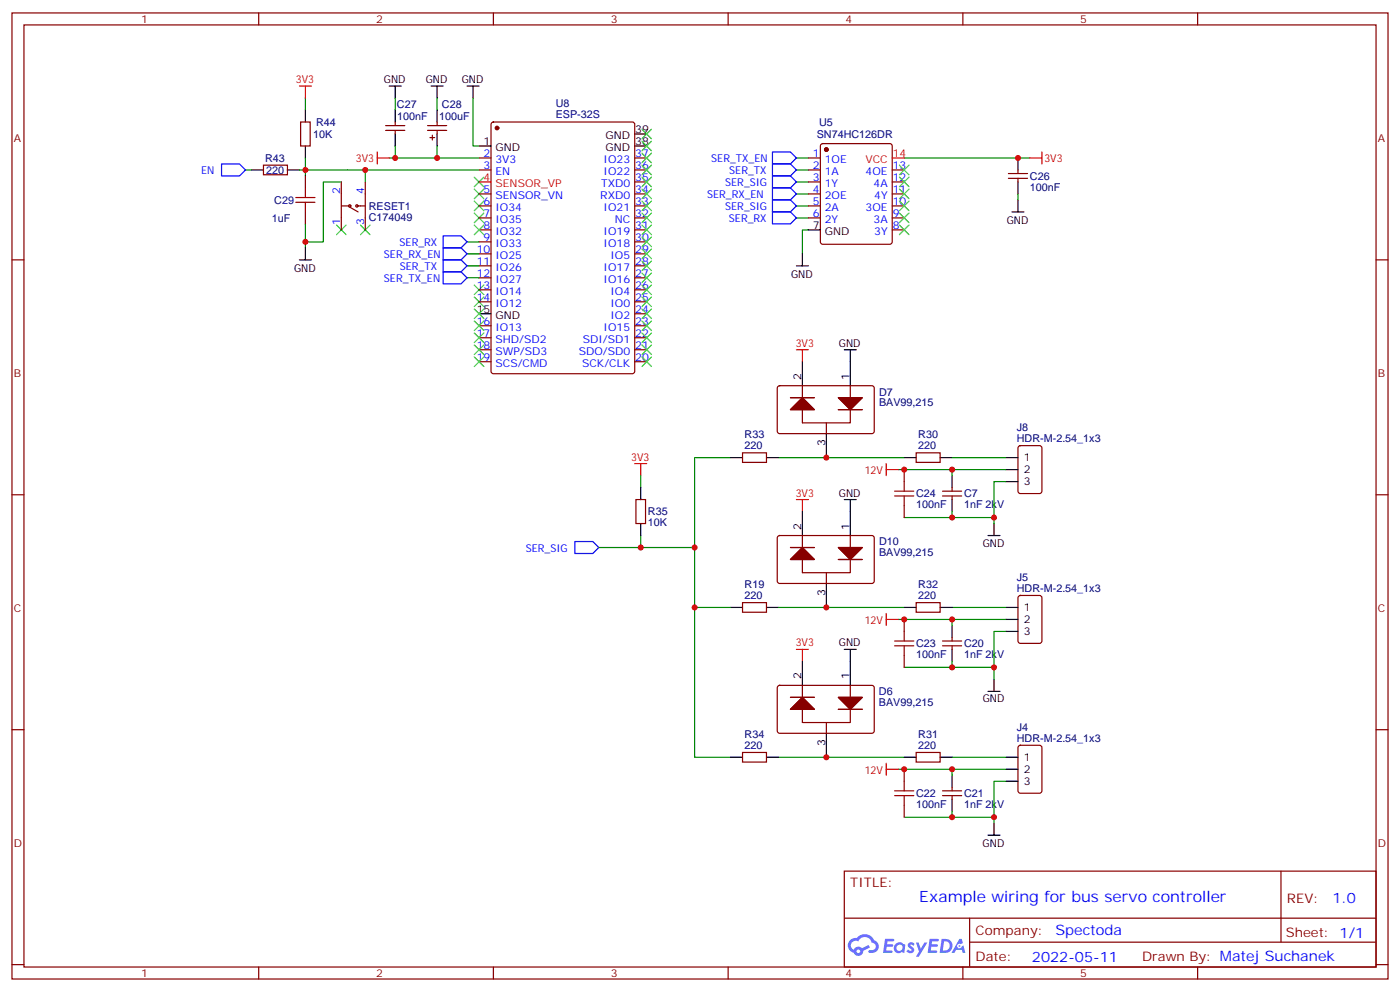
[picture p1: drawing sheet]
<svg xmlns="http://www.w3.org/2000/svg" width="412mm" height="292mm" viewBox="0 0 412 292" stroke-linecap="round" stroke-linejoin="round" font-family="sans-serif">
<g fill="none" stroke="#870000" stroke-width=".35">
<path d="M3.5 3.8h405.4v284.3h-405.4zM7.1 7.3h398.2v277.3h-398.2zM76.2 3.8v3.5M145.3 3.8v3.5M214.5 3.8v3.5M283.6 3.8v3.5M352.8 3.8v3.5M3.5 76.5h3.6M405.3 76.5h3.6M3.5 145.6h3.6M405.3 145.6h3.6M3.5 214.8h3.6"/>
<path d="M405.3 214.8h3.6M248.7 256.4h156.6v28.2h-156.6zM377.3 256.4v20.9M248.7 270.2h156.5M285.6 277.3h119.6M285.6 270.2v14.2M3.5 283.9h3.6M76.2 284.6v3.5M145.3 284.6v3.5M214.5 284.6v3.5M283.6 284.6v3.5M352.8 284.6v3.5"/>
<path d="M405.3 283.9h3.6"/>
</g>
<g fill="#5487ff">
<path d="M267.7 277.6a1.22 1.22 0 0 1 1.7 .2l-.4 .6a.47 .47 0 0 0-.3-.4 .47 .47 0 0 0-.5 .2l.1 .2a1.14 1.14 0 0 1 .8 1.8 1.14 1.14 0 0 1-1.9 0l-.2-.2 .5-.6 .7 .5a.29 .29 0 0 0 .3-.3 .29 .29 0 0 0-.2-.3 1.04 1.04 0 0 1-.6-1.7z"/>
<path d="M260.7 276.3h2.4l.3 .2-.2 .5-1.8 .1-.1 .8h1.5l.3 .4-.3 .4h-1.6l-.2 1.1h1.7l.2 .3-.2 .3-2.6 .1z"/>
<path d="M273.8 276.3h2.4l.3 .2-.1 .5-1.8 .1-.2 .8h1.6l.3 .4-.4 .4h-1.6l-.1 1.1h1.7l.2 .3-.2 .3-2.6 .1z"/>
<path d="M282.6 276.3h.7l.3 1.3-.6 .3a.69 .69 0 0 0-1 .3 .69 .69 0 0 0 .4 .9 .69 .69 0 0 0 .9-.6l.5-.2 .6 2.2h-.8l-.2-.9h-1.8l-.5 .9h-.8z"/>
<path d="M269.8 277.4h.8l.6 1.8 1.1-1.8h.9l-2.6 4.2h-.8l.9-1.5z"/>
<path d="M277.4 276.3l-.6 4.2h1.3a2.11 2.11 0 0 0 2.5-2.1 2.11 2.11 0 0 0-2.5-2.1zM278.1 277.1a1.39 1.39 0 0 1 1.7 1.4 1.39 1.39 0 0 1-1.8 1.3h-.3z"/>
<path d="M263.7 277.9a1.54 1.54 0 0 0-.1 2.2 1.54 1.54 0 0 0 2.2 .1l.6 .3 .3-2.3-.2-.3h-.4a1.49 1.49 0 0 0-2.4 0zM264 278.9a.94 .94 0 0 1 1.8 0 .94 .94 0 0 1-1.8 0z"/>
<path d="M250.4 276.7a2.18 2.18 0 0 0 1.1 3.7 1.44 1.44 0 0 0 1.6 .9 1.44 1.44 0 0 0 1.2-1.4l2-1.1-.5-.7-1.9 1a1.47 1.47 0 0 0-2.4 .4 1.39 1.39 0 0 1-.7-1.9 1.39 1.39 0 0 1 2-.5 2.12 2.12 0 0 1 2.2-1.3 2.12 2.12 0 0 1 1.9 1.7 1.14 1.14 0 0 1 1.1 1.4 1.14 1.14 0 0 1-1.7 .7 .43 .43 0 0 0-.5 .4 .43 .43 0 0 0 .4 .5 1.98 1.98 0 0 0 2.5-1.2 1.98 1.98 0 0 0-1.2-2.6 3.1 3.1 0 0 0-5.3-.6l-.9 .1zM252.3 280a.55 .55 0 0 1 1.1 0 .55 .55 0 0 1-1.1 0z"/>
<circle cx="282.6" cy="278.4" r=".26"/>
</g>
<g fill="none" stroke="#870000" stroke-width=".35">
<path d="M297 52.5h5.7M297 51.1h5.7M299.9 50v1.1M299.9 52.5v1.1M218.7 133.3h7.1v2.8h-7.1zM266.3 138.2v3.5M269.9 133.3h7v2.8h-7zM266.3 148.8v3.5M277.6 146h5.7M277.6 144.6h5.7M280.5 143.5v1.1M280.5 146v1"/>
<path d="M218.7 177.4h7.1v2.8h-7.1zM269.9 177.4h7v2.8h-7zM266.3 182.3v3.5M266.3 192.9v3.5M277.6 190.1h5.7M277.6 188.7h5.7M280.5 187.6v1.1M280.5 190.1v1M218.7 221.5h7.1v2.8h-7.1zM266.3 226.4v3.5M266.3 237v3.5M269.9 221.5h7v2.8h-7z"/>
<path d="M277.6 234.2h5.7M277.6 232.8h5.7M280.5 231.7v1.1M280.5 234.2v1"/>
</g>
<g fill="none" stroke="#000" stroke-width=".35">
<path d="M299.9 46.5v3.5M299.9 53.6v3.5M299.9 58.8v3.6M298.1 62.4h3.5M248.7 102.9h3.5M250.5 102.9v3.6M215.2 134.7h3.5M225.8 134.7h3.5M266.3 134.7h3.6M276.9 134.7h3.6M280.5 140v3.5M248.7 147h3.5"/>
<path d="M250.5 147v3.6M280.5 147v3.6M215.2 178.8h3.5M225.8 178.8h3.5M266.3 178.8h3.6M276.9 178.8h3.6M248.7 191.1h3.5M250.5 191.1v3.6M280.5 184.1v3.5M280.5 191.1v3.6M215.2 222.9h3.5M225.8 222.9h3.5"/>
<path d="M266.3 222.9h3.6M276.9 222.9h3.6M280.5 228.2v3.5M280.5 235.2v3.6"/>
</g>
<path d="M234.6 102.9h3.5M236.4 102.9v3.6M187 136.5h3.5M188.7 136.5v3.5M234.6 147h3.5M236.4 147v3.6M234.6 191.1h3.5M236.4 191.1v3.6" fill="none" stroke="#f00" stroke-width=".35"/>
<g fill="none" stroke="#008700" stroke-width=".35">
<path d="M234.6 57.1h3.5M299.9 57.1v1.7M234.6 64.1h3.5M234.6 60.6h3.5M215.2 134.7h-10.6v26.4h-15.9M229.3 134.7h37M280.5 138.2v1.8M266.3 152.3h14.2M204.6 178.8v44.1h10.6M204.6 161.1v17.7h10.6M229.3 178.8h37M280.5 178.8h15.8"/>
<path d="M266.3 196.4h14.2M280.5 182.3v1.8M229.3 222.9h37M280.5 226.4v1.8M280.5 222.9h15.8M266.3 240.5h14.2"/>
</g>
<path d="M227.5 55.3h5.3l1.8 1.8-1.8 1.7h-5.3zM227.5 58.8h5.3l1.8 1.8-1.8 1.8h-5.3zM227.5 62.4h5.3l1.8 1.7-1.8 1.8h-5.3z" fill="none" stroke="#00f" stroke-width=".35"/>
<path d="M263.5 146h5.7M263.5 144.6h5.7M266.3 141.7v2.9M266.3 146v2.8M263.5 190.1h5.7M263.5 188.7h5.7M266.3 185.8v2.9M266.3 190.1v2.8M263.5 234.2h5.7M263.5 232.8h5.7M266.3 229.9v2.9M266.3 234.2v2.8" fill="none" stroke="#a10000" stroke-width=".35"/>
<path d="M229.2 201.9l.5-.2 27.4 .1 .4 .6v13l-.7 .4h-27.4l-.4-.7v-12.7z" fill="#fff" stroke="#870000" stroke-width=".35"/>
<path d="M236.4 194.7v7M250.5 194.7v7M243.4 215.8v7.1" fill="none" stroke="#000" stroke-width=".35"/>
<path d="M232.8 208.8l3.6-3.6 3.5 3.6z" fill="#f0f0f0" stroke="#870000" stroke-width=".35"/>
<path d="M232.8 205.2h7.1" fill="none" stroke="#870000" stroke-width=".35"/>
<path d="M246.9 205.2h7.1l-3.5 3.6z" fill="#f0f0f0" stroke="#870000" stroke-width=".35"/>
<path d="M232.8 205.2h7.1M236.4 201.7v11h14.1v-11M243.4 212.7v3.1M246.9 208.8h7.1" fill="none" stroke="#870000" stroke-width=".35"/>
<g fill="#870000" stroke="#870000" stroke-width=".35">
<path d="M246.9 205.2h7.1l-3.5 3.6z"/>
<path d="M232.8 208.8l3.6-3.6 3.5 3.6z"/>
</g>
<path d="M229.2 113.7l.5-.2 27.4 .1 .4 .6v13l-.7 .4h-27.4l-.4-.7v-12.7z" fill="#fff" stroke="#870000" stroke-width=".35"/>
<path d="M236.4 106.5v7M250.5 106.5v7M243.4 127.6v7.1" fill="none" stroke="#000" stroke-width=".35"/>
<path d="M232.8 120.6l3.6-3.5 3.5 3.5z" fill="#f0f0f0" stroke="#870000" stroke-width=".35"/>
<path d="M232.8 117.1h7.1" fill="none" stroke="#870000" stroke-width=".35"/>
<path d="M246.9 117.1h7.1l-3.5 3.5z" fill="#f0f0f0" stroke="#870000" stroke-width=".35"/>
<path d="M232.8 117.1h7.1M236.4 113.5v11h14.1v-11M243.4 124.5v3.1M246.9 120.6h7.1" fill="none" stroke="#870000" stroke-width=".35"/>
<g fill="#870000" stroke="#870000" stroke-width=".35">
<path d="M246.9 117.1h7.1l-3.5 3.5z"/>
<path d="M232.8 120.6l3.6-3.5 3.5 3.5z"/>
</g>
<path d="M280.5 194.7v1.7h12.3M280.5 238.8v1.7h12.3" fill="none" stroke="#008700" stroke-width=".35"/>
<path d="M229.2 157.8l.5-.2 27.4 .1 .4 .6v13l-.7 .4h-27.4l-.4-.7v-12.7z" fill="#fff" stroke="#870000" stroke-width=".35"/>
<path d="M236.4 150.6v7M250.5 150.6v7M243.4 171.7v7.1" fill="none" stroke="#000" stroke-width=".35"/>
<path d="M232.8 164.7l3.6-3.6 3.5 3.6z" fill="#f0f0f0" stroke="#870000" stroke-width=".35"/>
<path d="M232.8 161.1h7.1" fill="none" stroke="#870000" stroke-width=".35"/>
<path d="M246.9 161.1h7.1l-3.5 3.6z" fill="#f0f0f0" stroke="#870000" stroke-width=".35"/>
<g fill="none" stroke="#870000" stroke-width=".35">
<path d="M88.5 35.9h2.9v7.1h-2.9zM113.6 38.4h5.6M113.6 37h5.6M116.4 35.9v1.1M116.4 38.4v1M125.9 38.4h5.7M125.9 37h5.7M127.4 39.8v1.4M128.8 35.9v1.1M128.8 38.4v1M144.9 36.1l.4-.2h41l.6 .4 .1 73-.5 .6-41.2 .1-.6-.5-.1-72.9zM77.6 48.6h7.1v2.8h-7.1z"/>
<path d="M90 51.8v3.5M100.5 53.6v14.1M107.6 53.6v14.1M126.6 40.5h1.5M141.1 46.5h3.5M141.1 50h3.5M141.1 57.1h3.5M187 46.5h3.5M187 50h3.5M187 53.6h3.5M187 57.1h3.5M238.1 46.5h3.6"/>
<path d="M238.1 50h3.6M238.1 53.6h3.6M238.1 57.1h3.6M241.9 42.5l.5-.2h19.7l.5 .2 .2 .5v28.2l-.2 .5-.5 .2h-19.7l-.5-.2-.2-.5v-28.2zM262.8 50h3.5M262.8 53.6h3.5M262.8 57.1h3.5M90 62.4v3.5M100.5 60.6h2.5M103 61l2.5 1.4M105.1 60.6h2.5M141.1 60.6h3.5"/>
<path d="M141.1 64.1h3.5M141.1 67.7h3.5M141.1 71.2h3.5M141.1 74.7h3.5M141.1 78.2h3.5M187 60.6h3.5M187 64.1h3.5M187 67.7h3.5M187 71.2h3.5M187 74.7h3.5M187 78.2h3.5M238.1 60.6h3.6"/>
<path d="M238.1 64.1h3.6M262.8 60.6h3.5M262.8 64.1h3.5M262.8 67.7h3.5M141.1 81.8h3.5M141.1 85.3h3.5M141.1 88.8h3.5M141.1 95.9h3.5M141.1 99.4h3.5M187 81.8h3.5M187 85.3h3.5M187 88.8h3.5"/>
<path d="M187 95.9h3.5M187 99.4h3.5M187 92.4h3.5M141.1 102.9h3.5M141.1 106.5h3.5M187 102.9h3.5M187 106.5h3.5M300.1 131.4l.5-.2h5.6l.7 .4v13l-.4 .6-5.9 .1-.7-.5v-12.9zM187.3 147h2.8v7.1h-2.8zM236.4 157.6v11h14.1v-11M232.8 161.1h7.1M243.4 168.6v3.1"/>
<path d="M246.9 164.7h7.1M300.1 175.5l.5-.2h5.6l.7 .4v13l-.4 .6-5.9 .1-.7-.5v-12.9zM300.1 219.6l.5-.2h5.6l.7 .4v13l-.4 .6-5.9 .1-.7-.5v-12.9z"/>
<circle cx="103" cy="60.6" r=".35"/>
<circle cx="105.1" cy="60.6" r=".35"/>
</g>
<g fill="#870000" stroke="#870000" stroke-width=".35">
<path d="M246.9 161.1h7.1l-3.5 3.6z"/>
<path d="M232.8 164.7l3.6-3.6 3.5 3.6z"/>
<circle cx="243.4" cy="44" r=".53"/>
<circle cx="146.4" cy="37.7" r=".53"/>
</g>
<g fill="none" stroke="#008700" stroke-width=".35">
<path d="M90 28.9v3.5M116.4 28.9v3.5M128.8 28.9v3.5M139.3 28.9v14.1h1.8M72.3 50h1.8M88.2 50h52.9M90 46.5v5.3M100.5 53.6h-5.3v17.6h-5.2M107.6 50v3.6M114.7 46.5h26.4M116.4 43v3.5M128.8 43v3.5"/>
<path d="M234.6 53.6h3.5M234.6 50h3.5M234.6 46.5h3.5M266.3 46.5h37.1M90 65.9v7.1M137.6 71.2h3.5M137.6 78.2h3.5M137.6 74.7h3.5M238.1 67.7h-1.7v7M137.6 81.8h3.5M188.7 140v3.5M264.6 138.2h31.7"/>
<path d="M280.5 134.7h15.8M188.7 157.6v3.5h-12.3M280.5 150.6v1.7h12.3M296.3 141.7h-3.5v12.4M264.6 182.3h31.7M296.3 185.8h-3.5v14.2M264.6 226.4h31.7M296.3 229.9h-3.5v12.4"/>
</g>
<g fill="none" stroke="#000" stroke-width=".35">
<path d="M90 32.4v3.5M114.7 25.3h3.5M116.4 25.3v3.6M116.4 32.4v3.5M116.4 39.4v3.6M127 25.3h3.5M128.8 25.3v3.6M128.8 32.4v3.5M128.8 39.4v3.6M137.6 25.3h3.5M139.3 25.3v3.6M187 39.4h3.5"/>
<path d="M74.1 50h3.5M84.7 50h3.5M90 43v3.5M141.1 43h3.5M187 43h3.5M88.2 76.5h3.5M90 73v3.5M234.6 78.2h3.5M236.4 74.7v3.5M238.1 67.7h3.6M141.1 92.4h3.5M296.3 134.7h3.6"/>
<path d="M296.3 138.2h3.6M188.7 143.5v3.5M188.7 154.1v3.5M291 157.6h3.6M292.8 154.1v3.5M296.3 141.7h3.6M296.3 178.8h3.6M292.8 200v3.5M296.3 185.8h3.6M296.3 182.3h3.6M291 203.5h3.6M296.3 229.9h3.6"/>
<path d="M296.3 222.9h3.6M296.3 226.4h3.6M291 245.8h3.6M292.8 242.3v3.5"/>
</g>
<path d="M65.3 48.3h5.3l1.7 1.7-1.7 1.8h-5.3zM227.5 51.8h5.3l1.8 1.8-1.8 1.7h-5.3zM227.5 44.7h5.3l1.8 1.8-1.8 1.8h-5.3zM227.5 48.3h5.3l1.8 1.7-1.8 1.8h-5.3zM130.5 69.4h5.3l1.8 1.8-1.8 1.8h-5.3zM130.5 76.5h5.3l1.8 1.7-1.8 1.8h-5.3zM130.5 73h5.3l1.8 1.7-1.8 1.8h-5.3zM130.5 80h5.3l1.8 1.8-1.8 1.7h-5.3zM169.3 159.4h5.3l1.8 1.7-1.8 1.8h-5.3z" fill="none" stroke="#00f" stroke-width=".35"/>
<g fill="none" stroke="#f00" stroke-width=".35">
<path d="M88.2 25.3h3.5M90 25.3v3.6M111.1 46.5h3.6M111.1 44.7v3.6M141.1 53.6h3.5M262.8 46.5h3.5M303.4 46.5h3.5M306.9 44.7v3.6M261.1 136.5v3.5M261.1 138.2h3.5M261.1 180.6v3.5M261.1 182.3h3.5"/>
<path d="M261.1 226.4h3.5M261.1 224.6v3.6"/>
</g>
<g fill="none" stroke="#3c3" stroke-width=".35">
<path d="M189.1 38l2.8 2.9M191.9 38l-2.8 2.9M139.7 55.7l2.8 2.8M139.7 52.1l2.8 2.9M139.7 59.2l2.8 2.8M142.5 55.7l-2.8 2.8M142.5 52.1l-2.8 2.9M142.5 59.2l-2.8 2.8M189.1 41.6l2.8 2.8M189.1 45.1l2.8 2.8M189.1 48.6l2.8 2.8M189.1 52.1l2.8 2.9"/>
<path d="M189.1 55.7l2.8 2.8M189.1 59.2l2.8 2.8M191.9 41.6l-2.8 2.8M191.9 45.1l-2.8 2.8M191.9 48.6l-2.8 2.8M191.9 52.1l-2.8 2.9M191.9 55.7l-2.8 2.8M191.9 59.2l-2.8 2.8M264.9 59.2l2.9 2.8M264.9 55.7l2.9 2.8M264.9 52.1l2.9 2.9M264.9 48.6l2.9 2.8"/>
<path d="M267.8 59.2l-2.9 2.8M267.8 55.7l-2.9 2.8M267.8 52.1l-2.9 2.9M267.8 48.6l-2.9 2.8M99.1 66.3l2.9 2.8M102 66.3l-2.9 2.8M106.2 66.3l2.8 2.8M109 66.3l-2.8 2.8M139.7 62.7l2.8 2.8M139.7 66.3l2.8 2.8M142.5 62.7l-2.8 2.8M142.5 66.3l-2.8 2.8"/>
<path d="M189.1 62.7l2.8 2.8M189.1 66.3l2.8 2.8M189.1 69.8l2.8 2.8M189.1 73.3l2.8 2.8M189.1 76.8l2.8 2.9M191.9 62.7l-2.8 2.8M191.9 66.3l-2.8 2.8M191.9 69.8l-2.8 2.8M191.9 73.3l-2.8 2.8M191.9 76.8l-2.8 2.9M264.9 66.3l2.9 2.8M264.9 62.7l2.9 2.8"/>
<path d="M267.8 66.3l-2.9 2.8M267.8 62.7l-2.9 2.8M139.7 87.4l2.8 2.8M139.7 83.9l2.8 2.8M139.7 98l2.8 2.8M139.7 94.5l2.8 2.8M139.7 90.9l2.8 2.9M142.5 87.4l-2.8 2.8M142.5 83.9l-2.8 2.8M142.5 90.9l-2.8 2.9M142.5 94.5l-2.8 2.8M142.5 98l-2.8 2.8"/>
<path d="M189.1 80.4l2.8 2.8M189.1 83.9l2.8 2.8M189.1 87.4l2.8 2.8M189.1 90.9l2.8 2.9M189.1 94.5l2.8 2.8M189.1 98l2.8 2.8M191.9 80.4l-2.8 2.8M191.9 83.9l-2.8 2.8M191.9 87.4l-2.8 2.8M191.9 90.9l-2.8 2.9M191.9 94.5l-2.8 2.8M191.9 98l-2.8 2.8"/>
<path d="M139.7 105.1l2.8 2.8M139.7 101.5l2.8 2.9M142.5 105.1l-2.8 2.8M142.5 101.5l-2.8 2.9M189.1 101.5l2.8 2.9M189.1 105.1l2.8 2.8M191.9 101.5l-2.8 2.9M191.9 105.1l-2.8 2.8"/>
</g>
<path d="M87.1 59.5h5.7M87.1 58.1h5.7M90 55.3v2.8M90 59.5v2.9" fill="none" stroke="#a10000" stroke-width=".35"/>
<g fill="#c00">
<circle cx="299.9" cy="46.5" r=".88"/>
<circle cx="280.5" cy="182.3" r=".88"/>
<circle cx="280.5" cy="240.5" r=".88"/>
<circle cx="280.5" cy="226.4" r=".88"/>
<circle cx="280.5" cy="196.4" r=".88"/>
<circle cx="266.3" cy="226.4" r=".88"/>
<circle cx="266.3" cy="182.3" r=".88"/>
<circle cx="280.5" cy="138.2" r=".88"/>
<circle cx="280.5" cy="152.3" r=".88"/>
<circle cx="292.8" cy="152.3" r=".88"/>
<circle cx="266.3" cy="138.2" r=".88"/>
<circle cx="292.8" cy="196.4" r=".88"/>
<circle cx="292.8" cy="240.5" r=".88"/>
<circle cx="243.4" cy="134.7" r=".88"/>
<circle cx="243.4" cy="222.9" r=".88"/>
<circle cx="243.4" cy="178.8" r=".88"/>
<circle cx="188.7" cy="161.1" r=".88"/>
<circle cx="204.6" cy="178.8" r=".88"/>
<circle cx="204.6" cy="161.1" r=".88"/>
<circle cx="107.6" cy="50" r=".88"/>
<circle cx="90" cy="71.2" r=".88"/>
<circle cx="90" cy="50" r=".88"/>
<circle cx="116.4" cy="46.5" r=".88"/>
<circle cx="128.8" cy="46.5" r=".88"/>
</g>
<text font-size="4.6" fill="#00f" x="270.8" y="265.4">Example wiring for bus servo controller</text>
<g font-size="4.2" fill="#00f">
<text x="392.5" y="265.7">1.0</text>
<text x="310.9" y="275.2">Spectoda</text>
<text x="304" y="283">2022-05-11</text>
</g>
<g font-size="3.9" fill="#800">
<text x="250.5" y="261">TITLE:</text>
<text x="379.1" y="265.7">REV:</text>
<text x="287.4" y="275.2">Company:</text>
<text x="378.7" y="275.8">Sheet: 1/1</text>
<text x="287.4" y="282.9">Date:</text>
<text x="336.4" y="282.9">Drawn By: Matej Suchanek</text>
</g>
<g font-size="3.2" fill="#800">
<text x="41.6" y="6.8">1</text>
<text x="110.8" y="6.8">2</text>
<text x="179.9" y="6.8">3</text>
<text x="249.1" y="6.8">4</text>
<text x="318.2" y="6.8">5</text>
<text x="4.1" y="41.9">A</text>
<text x="405.9" y="41.9">A</text>
<text x="4.1" y="111.1">B</text>
<text x="405.9" y="111.1">B</text>
<text x="4.1" y="180.2">C</text>
<text x="405.9" y="180.2">C</text>
<text x="4.1" y="249.3">D</text>
<text x="405.9" y="249.3">D</text>
<text x="41.6" y="287.6">1</text>
<text x="110.8" y="287.6">2</text>
<text x="179.9" y="287.6">3</text>
<text x="249.1" y="287.6">4</text>
<text x="318.2" y="287.6">5</text>
</g>
<g font-size="3.2" fill="#f00">
<text x="87.2" y="24.5">3V3</text>
<text x="104.8" y="47.8">3V3</text>
<text x="254.9" y="47.9">VCC</text>
<text x="263" y="46.1">14</text>
<text x="307.7" y="47.8">3V3</text>
<text x="142.4" y="53.2">4</text>
<text x="145.9" y="55">SENSOR_VP</text>
<text x="234.4" y="102.1">3V3</text>
<text x="186" y="135.6">3V3</text>
<text x="254.7" y="139.5">12V</text>
<text x="234.4" y="146.2">3V3</text>
<text x="254.7" y="183.6">12V</text>
<text x="234.4" y="190.3">3V3</text>
<text x="254.7" y="227.7">12V</text>
</g>
<g font-size="3.2">
<text x="113.1" y="24.4">GND</text>
<text x="125.4" y="24.4">GND</text>
<text x="136" y="24.4">GND</text>
<text x="178.4" y="40.9">GND</text>
<text x="187.1" y="39.1">39</text>
<text x="142.4" y="42.6">1</text>
<text x="145.9" y="44.4">GND</text>
<text x="178.4" y="44.4">GND</text>
<text x="187.1" y="42.6">38</text>
<text x="296.5" y="65.8">GND</text>
<text x="239.5" y="67.3">7</text>
<text x="243" y="69.1">GND</text>
<text x="86.6" y="79.9">GND</text>
<text x="233" y="81.7">GND</text>
<text x="140.4" y="92">15</text>
<text x="145.9" y="93.8">GND</text>
<text x="247.1" y="102.1">GND</text>
<text x="236" y="111.8" transform="rotate(-90 236 111.8)">2</text>
<text x="250.1" y="111.8" transform="rotate(-90 250.1 111.8)">1</text>
<text x="243.1" y="131.4" transform="rotate(-90 243.1 131.4)">3</text>
<text x="301.6" y="135.7">1</text>
<text x="301.6" y="142.8">3</text>
<text x="301.6" y="139.3">2</text>
<text x="247.1" y="146.2">GND</text>
<text x="236" y="155.9" transform="rotate(-90 236 155.9)">2</text>
<text x="250.1" y="155.9" transform="rotate(-90 250.1 155.9)">1</text>
<text x="289.5" y="161.1">GND</text>
<text x="243.1" y="175.5" transform="rotate(-90 243.1 175.5)">3</text>
<text x="301.6" y="179.8">1</text>
<text x="301.6" y="183.4">2</text>
<text x="247.1" y="190.3">GND</text>
<text x="301.6" y="186.9">3</text>
<text x="236" y="200" transform="rotate(-90 236 200)">2</text>
<text x="250.1" y="200" transform="rotate(-90 250.1 200)">1</text>
<text x="289.5" y="206.5">GND</text>
<text x="243.1" y="219.6" transform="rotate(-90 243.1 219.6)">3</text>
<text x="301.6" y="223.9">1</text>
<text x="301.6" y="227.5">2</text>
<text x="301.6" y="231">3</text>
<text x="289.5" y="249.3">GND</text>
</g>
<g font-size="3.2" fill="#000080">
<text x="116.9" y="31.8">C27</text>
<text x="117" y="35.3">100nF</text>
<text x="129.4" y="35.3">100uF</text>
<text x="130.2" y="31.8">C28</text>
<text x="163.7" y="34.7">ESP-32S</text>
<text x="163.7" y="31.5">U8</text>
<text x="92.3" y="40.6">10K</text>
<text x="93.1" y="37.1">R44</text>
<text x="240.6" y="40.6">SN74HC126DR</text>
<text x="241.3" y="37">U5</text>
<text x="78.1" y="47.6">R43</text>
<text x="78.4" y="51.2">220</text>
<text x="303.4" y="52.9">C26</text>
<text x="80.8" y="60">C29</text>
<text x="303.4" y="56.1">100nF</text>
<text x="80.1" y="65.3">1uF</text>
<text x="108.7" y="64.9">C174049</text>
<text x="108.7" y="61.8">RESET1</text>
<text x="258.9" y="119.6">BAV99,215</text>
<text x="258.9" y="116.4">D7</text>
<text x="219.4" y="129">R33</text>
<text x="270.5" y="129">R30</text>
<text x="299.5" y="130.1">HDR-M-2.54_1x3</text>
<text x="299.5" y="126.9">J8</text>
<text x="219.4" y="132.2">220</text>
<text x="270.5" y="132.2">220</text>
<text x="269.9" y="149.6">100nF</text>
<text x="269.9" y="146.4">C24</text>
<text x="284" y="149.6">1nF 2kV</text>
<text x="284" y="146.4">C7</text>
<text x="190.9" y="154.9">10K</text>
<text x="190.9" y="151.7">R35</text>
<text x="258.9" y="160.5">D10</text>
<text x="258.9" y="163.7">BAV99,215</text>
<text x="219.4" y="173.1">R19</text>
<text x="270.5" y="173.1">R32</text>
<text x="299.5" y="171">J5</text>
<text x="219.4" y="176.3">220</text>
<text x="270.5" y="176.3">220</text>
<text x="299.5" y="174.2">HDR-M-2.54_1x3</text>
<text x="269.9" y="190.5">C23</text>
<text x="284" y="190.5">C20</text>
<text x="269.9" y="193.7">100nF</text>
<text x="284" y="193.7">1nF 2kV</text>
<text x="258.9" y="207.8">BAV99,215</text>
<text x="258.9" y="204.6">D6</text>
<text x="299.5" y="215.1">J4</text>
<text x="219.4" y="220.4">220</text>
<text x="219.4" y="217.2">R34</text>
<text x="270.5" y="220.4">220</text>
<text x="270.5" y="217.2">R31</text>
<text x="299.5" y="218.3">HDR-M-2.54_1x3</text>
<text x="269.9" y="237.8">100nF</text>
<text x="269.9" y="234.6">C22</text>
<text x="284" y="237.8">1nF 2kV</text>
<text x="284" y="234.6">C21</text>
</g>
<g font-size="3.2" fill="#00f">
<text x="142.4" y="46.1">2</text>
<text x="145.9" y="47.9">3V3</text>
<text x="177.8" y="47.9">IO23</text>
<text x="187.1" y="46.1">37</text>
<text x="209.5" y="47.8">SER_TX_EN</text>
<text x="239.5" y="46.1">1</text>
<text x="243" y="47.9">1OE</text>
<text x="59.3" y="51.3">EN</text>
<text x="142.4" y="49.7">3</text>
<text x="145.9" y="51.4">EN</text>
<text x="177.8" y="51.4">IO22</text>
<text x="187.1" y="53.2">35</text>
<text x="187.1" y="49.7">36</text>
<text x="214.8" y="51.3">SER_TX</text>
<text x="239.5" y="49.7">2</text>
<text x="239.5" y="53.2">3</text>
<text x="243" y="51.4">1A</text>
<text x="255" y="51.4">4OE</text>
<text x="263" y="53.2">12</text>
<text x="263" y="49.7">13</text>
<text x="100.2" y="57.1" transform="rotate(-90 100.2 57.1)">2</text>
<text x="107.2" y="57.1" transform="rotate(-90 107.2 57.1)">4</text>
<text x="142.4" y="56.7">5</text>
<text x="145.9" y="58.5">SENSOR_VN</text>
<text x="176.8" y="58.5">RXD0</text>
<text x="177.1" y="55">TXD0</text>
<text x="187.1" y="56.7">34</text>
<text x="208.3" y="58.4">SER_RX_EN</text>
<text x="213.6" y="54.9">SER_SIG</text>
<text x="239.5" y="56.7">4</text>
<text x="243" y="55">1Y</text>
<text x="243" y="58.5">2OE</text>
<text x="257.3" y="55">4A</text>
<text x="257.5" y="58.5">4Y</text>
<text x="263" y="56.7">11</text>
<text x="142.4" y="60.3">6</text>
<text x="142.4" y="63.8">7</text>
<text x="145.9" y="62">IO34</text>
<text x="145.9" y="65.5">IO35</text>
<text x="177.8" y="62">IO21</text>
<text x="181.1" y="65.5">NC</text>
<text x="187.1" y="63.8">32</text>
<text x="187.1" y="60.3">33</text>
<text x="213.6" y="61.9">SER_SIG</text>
<text x="214.7" y="65.4">SER_RX</text>
<text x="239.5" y="60.3">5</text>
<text x="239.5" y="63.8">6</text>
<text x="243" y="62">2A</text>
<text x="243" y="65.5">2Y</text>
<text x="255" y="62">3OE</text>
<text x="257.3" y="65.5">3A</text>
<text x="263" y="63.8">9</text>
<text x="263" y="60.3">10</text>
<text x="100.2" y="66.2" transform="rotate(-90 100.2 66.2)">1</text>
<text x="107.2" y="66.2" transform="rotate(-90 107.2 66.2)">3</text>
<text x="142.4" y="67.3">8</text>
<text x="142.4" y="70.8">9</text>
<text x="145.9" y="69.1">IO32</text>
<text x="177.8" y="69.1">IO19</text>
<text x="187.1" y="70.8">30</text>
<text x="187.1" y="67.3">31</text>
<text x="257.5" y="69.1">3Y</text>
<text x="263" y="67.3">8</text>
<text x="113.1" y="76">SER_RX_EN</text>
<text x="117.7" y="72.5">SER_RX</text>
<text x="140.4" y="74.4">10</text>
<text x="140.4" y="77.9">11</text>
<text x="145.9" y="72.6">IO33</text>
<text x="145.9" y="76.1">IO25</text>
<text x="177.8" y="72.6">IO18</text>
<text x="179.8" y="76.1">IO5</text>
<text x="187.1" y="77.9">28</text>
<text x="187.1" y="74.4">29</text>
<text x="113.1" y="83.1">SER_TX_EN</text>
<text x="117.8" y="79.5">SER_TX</text>
<text x="140.4" y="81.4">12</text>
<text x="145.9" y="79.7">IO26</text>
<text x="145.9" y="83.2">IO27</text>
<text x="177.8" y="83.2">IO16</text>
<text x="177.8" y="79.7">IO17</text>
<text x="187.1" y="81.4">27</text>
<text x="140.4" y="84.9">13</text>
<text x="140.4" y="88.5">14</text>
<text x="145.9" y="86.7">IO14</text>
<text x="179.8" y="86.7">IO4</text>
<text x="187.1" y="88.5">25</text>
<text x="187.1" y="84.9">26</text>
<text x="140.4" y="95.5">16</text>
<text x="145.9" y="90.2">IO12</text>
<text x="179.8" y="93.8">IO2</text>
<text x="179.8" y="90.2">IO0</text>
<text x="187.1" y="95.5">23</text>
<text x="187.1" y="92">24</text>
<text x="140.4" y="99.1">17</text>
<text x="145.9" y="97.3">IO13</text>
<text x="145.9" y="100.8">SHD/SD2</text>
<text x="171.6" y="100.8">SDI/SD1</text>
<text x="177.8" y="97.3">IO15</text>
<text x="187.1" y="99.1">22</text>
<text x="140.4" y="102.6">18</text>
<text x="140.4" y="106.1">19</text>
<text x="145.9" y="104.4">SWP/SD3</text>
<text x="145.9" y="107.9">SCS/CMD</text>
<text x="170.5" y="104.4">SDO/SD0</text>
<text x="171.5" y="107.9">SCK/CLK</text>
<text x="187.1" y="106.1">20</text>
<text x="187.1" y="102.6">21</text>
<text x="154.9" y="162.5">SER_SIG</text>
</g>
</svg>
